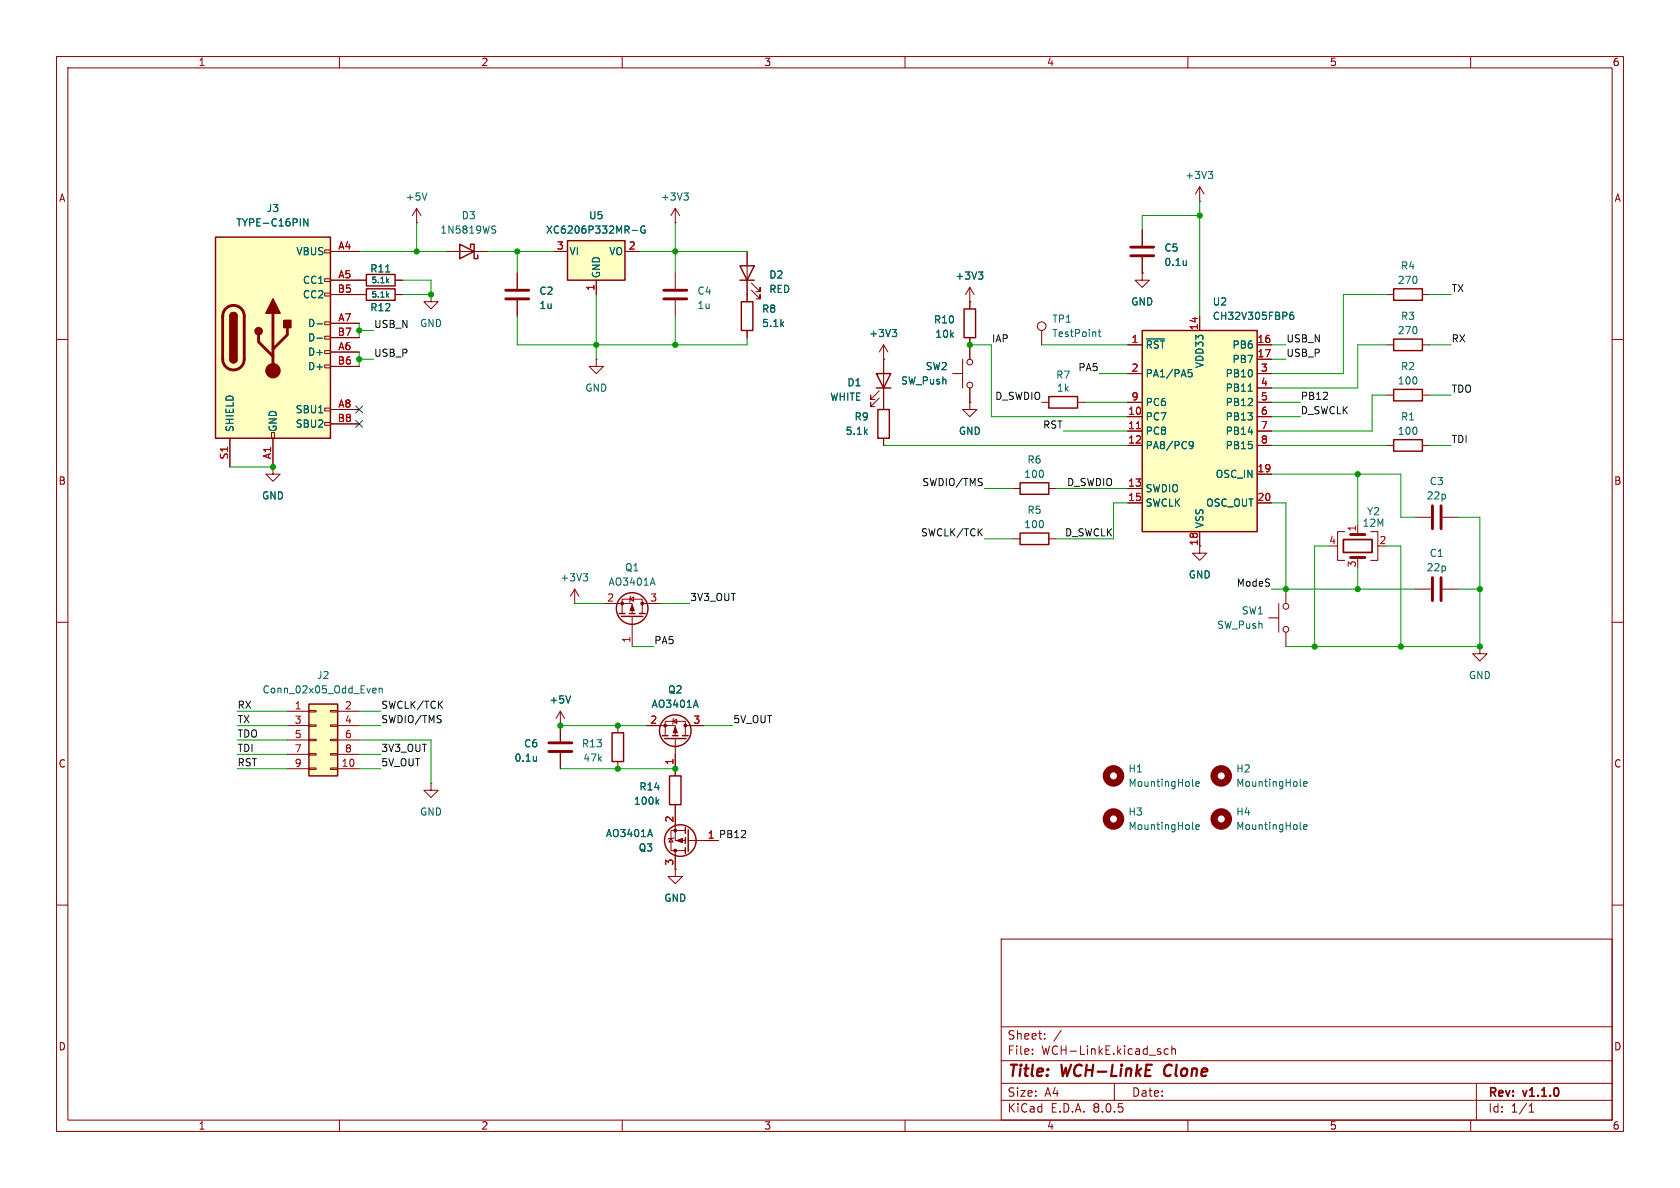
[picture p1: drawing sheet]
<svg xmlns="http://www.w3.org/2000/svg" width="297mm" height="210mm" viewBox="0 0 297 210" stroke-linecap="round" stroke-linejoin="round" font-family="sans-serif">
<g fill="none" stroke="#840000" stroke-width=".18">
<path d="M10 10h277v190h-277zM12 12h273v186h-273zM60 10v2M110 10v2M160 10v2M210 10v2M260 10v2M10 60h2M63.5 52.1h1.3M63.5 49.5h1.3M69.8 52.1h1.3M69.8 49.5h1.3"/>
<path d="M171.4 53.3h.1M171.4 50.8v3.8M171.4 59.7v3.8M171.4 50.8l-.7 1.3M171.4 50.8l.8 1.3M285 60h2M168.4 66h1.8M170.2 63.5v5.1M171.4 68.6v2.5M48.3 82.6v1.2h1.2l-1.2 1.3-1.3-1.3h1.3M48.3 82.6h.1M10 110h2"/>
<path d="M285 110h2M10 160h2M285 160h2M177 166h108v32h-108zM60 198v2M110 198v2M160 198v2M177 194.5h108M177 191.5h108M177 187.5h108M177 181.5h108M182.5 186.3v.1"/>
<path d="M182.5 185.5v.1M184.7 183.6v.1M184.7 182.8v.1M187.6 182.1l-1.3 2M197 191.5v3M206.5 185.5l-.4-.1-.3 .3v.4l.2 .2h.5M207.2 185.5l.2-.1 .3 .1 .1 .9M207.2 184.9v1.5M210 198v2M260 198v2M261 191.5v6.5M270.3 196.6h.9"/>
<path d="M270.3 195.5l.4-.4v1.5"/>
<circle cx="171.5" cy="68.1" r=".51"/>
<circle cx="171.5" cy="64" r=".51"/>
</g>
<path d="M206.1 188.5a1.27 1.27 0 0 0 0 1.6" fill="none" stroke="#840000" stroke-width=".4"/>
<path d="M68.2 48.1h.7M68.4 52.1l.3 .4M68.4 49.6l.3 .4M68.7 51.9l-.3 .3M68.7 49.3l-.3 .4M173 48.1h.7l-.4 .5M173.5 48.6l.2 .2v.3l-.2 .2" fill="none" stroke="#006464" stroke-width=".18"/>
<path d="M64.8 51.1h5v2h-5zM64.8 48.5h5v2h-5zM170.4 54.6h2.1v5.1h-2.1z" fill="none" stroke="#840000" stroke-width=".25"/>
<path d="M54.6 124.5h5.1v12.7h-5.1z" fill="#ffffc2"/>
<g fill="none" stroke="#840000" stroke-width=".18">
<path d="M50.8 125.7h3.8M50.8 135.9h3.8M50.8 128.3h3.8M50.8 130.8h3.8M50.8 133.4h3.8M54.6 135.8h1.3v.2h-1.3zM54.6 133.2h1.3v.3h-1.3zM54.6 130.7h1.3v.2h-1.3zM54.6 128.1h1.3v.3h-1.3zM54.6 125.6h1.3v.3h-1.3zM58.4 135.8h1.3v.2h-1.3zM58.4 133.2h1.3v.3h-1.3z"/>
<path d="M58.4 130.7h1.3v.2h-1.3zM58.4 128.1h1.3v.3h-1.3zM58.4 125.6h1.3v.3h-1.3zM59.7 125.7h3.8M59.7 135.9h3.8M59.7 128.3h3.8M59.7 130.8h3.8M59.7 133.4h3.8"/>
</g>
<path d="M54.6 124.5h5.1v12.7h-5.1z" fill="none" stroke="#840000" stroke-width=".25"/>
<path d="M66.1 121.7h.3l.1 .3-.6 .1M66.4 122.4l-.3 .1M67 121.8l.2-.1h.3l.1 .8M67 121.7v.8" fill="none" stroke="#006464" stroke-width=".18"/>
<path d="M38.1 41.9h20.3v35.6h-20.3z" fill="#ffffc2"/>
<g fill="none" stroke="#840000" stroke-width=".18">
<path d="M57.4 59.4h1v.5h-1zM57.4 56.9h1v.5h-1zM57.4 51.8h1v.5h-1zM57.4 49.3h1v.5h-1zM57.4 44.2h1v.5h-1zM58.4 44.5h5.1M58.4 49.5h5.1M58.4 57.2h5.1M58.4 52.1h5.1M58.4 59.7h5.1M184.1 58.4v2.6M245.1 52.1h1.3"/>
<path d="M251.5 52.1h1.2M40.6 77.5v5.1M48 76.5h.5v1h-.5zM48.3 77.5v5.1M57.4 74.7h1v.5h-1zM57.4 72.1h1v.5h-1zM57.4 64.5h1v.5h-1zM57.4 62h1v.5h-1zM58.4 62.2h5.1M58.4 72.4h5.1M58.4 64.8h5.1M58.4 74.9h5.1"/>
<path d="M184.1 71.1h1.3M190.5 71.1h1.3M245.1 69.9h1.3M245.1 78.7h1.3M251.5 69.9h1.2M251.5 78.7h1.2M179.1 86.4h1.2M185.4 86.4h1.3M224.3 109.2h1.8M226.1 106.7v5.1M227.3 104.1v2.6M227.3 111.8v2.5"/>
<path d="M99.1 128.3h.1M99.1 125.7l-.8 1.3M99.1 125.7v2.6M99.1 125.7l.7 1.3"/>
<circle cx="184.1" cy="57.7" r=".76"/>
<circle cx="227.3" cy="107.2" r=".51"/>
<circle cx="227.3" cy="111.3" r=".51"/>
</g>
<path d="M38.1 41.9h20.3v35.6h-20.3zM40.6 55.9a.64 .64 0 0 1 .7-.7 .64 .64 0 0 1 .6 .7M246.4 51.1h5.1v2h-5.1zM40.6 63.5a.64 .64 0 0 0 .7 .6 .64 .64 0 0 0 .6-.6M185.4 70.1h5.1v2h-5.1zM246.4 68.8h5.1v2.1h-5.1zM246.4 77.7h5.1v2.1h-5.1zM180.3 85.3h5.1v2.1h-5.1z" fill="none" stroke="#840000" stroke-width=".25"/>
<path d="M39.9 54.5a1.9 1.9 0 0 1 2.1-.4 1.9 1.9 0 0 1 1.2 1.8v7.6a1.91 1.91 0 0 1-1.9 1.9 1.91 1.91 0 0 1-1.9-1.9v-7.8l.1-.6zM45.7 59.2v1.3l2.6 2.5M48.3 55.4v10.1M50.8 57.9v1.3l-2.5 2.5" fill="none" stroke="#840000" stroke-width=".51"/>
<g fill="#840000" stroke="#840000" stroke-width=".25">
<path d="M40.6 63.5h1.3a.64 .64 0 0 1-.6 .6 .64 .64 0 0 1-.7-.6z"/>
<path d="M40.6 55.9h1.3v7.6h-1.3z"/>
<path d="M40.8 55.4a.64 .64 0 0 1 .7-.1 .64 .64 0 0 1 .4 .6h-1.3z"/>
<path d="M48.3 52.8l1.2 2.6h-2.5z"/>
<path d="M50.2 56.6h1.2v1.3h-1.2z"/>
<circle cx="45.7" cy="58.5" r=".63"/>
</g>
<circle cx="48.3" cy="65.5" r="1.27" fill="#840000" stroke="#840000" stroke-width=".18"/>
<path d="M54.4 38.7v1.2l-.7-1.2v1.2M56 57.2h1M56 59.8h1M194.1 58.7h.5M194.3 58.2v1.1l.3 .2M100.9 123l-.4 1.3M229.9 138.8l.1 .2M230.5 138.6l.6-.1-.1-.3h-.4l-.1 .1v.6h.5M210.8 146.4l.2 .2M211.4 146.2l.6-.1v-.3h-.4l-.2 .2 .1 .6h.5M229.9 146.4l.1 .2M230.5 146.2l.6-.1-.1-.3h-.4l-.1 .2v.6h.5" fill="none" stroke="#006464" stroke-width=".18"/>
<g fill="none" stroke="#840000" stroke-width="1.3">
<circle cx="215.9" cy="137.2" r="1.27"/>
<circle cx="196.8" cy="144.8" r="1.27"/>
<circle cx="215.9" cy="144.8" r="1.27"/>
</g>
<path d="M201.9 58.4h20.3v35.6h-20.3z" fill="#ffffc2"/>
<g fill="none" stroke="#840000" stroke-width=".25">
<path d="M201.9 58.4h20.3v35.6h-20.3zM154.9 66h2.6l-1.3 2.6zM154.9 68.6h2.6M155.2 72.4h2v5.1h-2zM180.3 94.2h5.1v2.1h-5.1zM117.1 130h1M117.5 130.6h3.8M118.9 130h1M120.6 130h1.1"/>
<circle cx="119.4" cy="129.2" r="2.79"/>
</g>
<g fill="none" stroke="#840000" stroke-width=".18">
<path d="M73.7 39.4h.1M73.7 36.8l-.8 1.3M73.7 36.8v2.6M73.7 36.8l.7 1.3M91.4 48.3v2.8M91.4 53.1v2.8M212.1 55.9v2.5M155.4 70.4l-1.5 1.5v-.8v.8h.8M155.4 69.1l-1.5 1.5v-.7v.7h.8M156.2 63.5h.1M156.2 61v11.4M156.2 77.5v1.2"/>
<path d="M156.2 61l-.8 1.2M156.2 61l.8 1.2M171.4 71.1v1.3h1.3l-1.3 1.3-1.2-1.3h1.2M171.4 71.1h.1M199.4 61h2.5M199.4 73.7h2.5M199.4 76.2h2.5M199.4 78.7h2.5M199.4 66h2.5M199.4 71.1h2.5M222.2 61h2.6M222.2 73.7h2.6"/>
<path d="M222.2 76.2h2.6M222.2 78.7h2.6M222.2 63.5h2.6M222.2 66h2.6M222.2 68.6h2.6M222.2 71.1h2.6M179.1 95.3h1.2M185.4 95.3h1.3M199.4 86.4h2.5M199.4 88.9h2.5M212.1 94v2.5M222.2 88.9h2.6"/>
<path d="M222.2 83.8h2.6M250.2 91.4h2.8M255 91.4h2.8M261.6 114.3v1.3h1.3l-1.3 1.2-1.3-1.2h1.3M261.6 114.3h.1M114.3 128.3h5.1v1.7M117.6 130v-2.5h3.6v2.5M119 127.5l.6-.4v.8zM119.1 127l-.1 .1v.8l-.1 .1M119.4 130.6v5.3M121.2 128.3h3.3"/>
</g>
<path d="M75.5 34.1l-.4 1.3M157.7 58.2h.8l-.4 .5M158.3 58.7l.2 .3v.3l-.2 .2M202.7 59.9h3.2M228.6 55.2l-.4 .1a.85 .85 0 0 0 0 1.2l.5-.2v-.4l-.2-.2h-.4l-.1 .2M210.1 65.3h.6M210.1 65.9l.4-.1 .3 .3-.2 .5h-.5M210.2 78.3l.3-.3 .4 .2a.84 .84 0 0 1-.3 1.1h-.3M210.2 78.6l.3 .2h.3l.1-.2M220.7 69.2h.7M123 123.8l.4 1.2" fill="none" stroke="#006464" stroke-width=".18"/>
<path d="M200.9 75.8h.7" fill="none" stroke="#a90000" stroke-width=".18"/>
<g fill="#840000" stroke="#840000" stroke-width=".18">
<path d="M119.4 128.5l.4 1h-.8z"/>
<circle cx="117.6" cy="128.3" r=".25"/>
<circle cx="121.2" cy="128.3" r=".25"/>
</g>
<path d="M89.4 52.8h4.1M89.4 51.3h4.1M253.2 89.4v4.1M254.8 89.4v4.1" fill="none" stroke="#840000" stroke-width=".51"/>
<path d="M100.3 42.5h10.2v7h-10.2z" fill="#ffffc2"/>
<g fill="none" stroke="#840000" stroke-width=".25">
<path d="M81.3 43.2l2.5 1.3-2.5 1.2zM83.2 43.8v-.6h.6v2.5h.7v-.6M100.3 42.5h10.2v7h-10.2zM130.8 47h2.5l-1.2 2.5zM130.8 49.5h2.5M131.1 53.3h2v5.1h-2zM246.4 59.9h5.1v2.1h-5.1zM109.5 108.5h1M109.9 109h3.8M111.3 108.5h1M113 108.5h1M108.2 129.5h2v5.1h-2z"/>
<path d="M118.4 137.2h2v5h-2zM121.2 146.3v1M121.2 148.1v1M121.2 149.9v1M121.7 146.7v3.8"/>
<circle cx="111.8" cy="107.6" r="2.79"/>
<circle cx="120.3" cy="148.6" r="2.79"/>
</g>
<g fill="none" stroke="#840000" stroke-width=".18">
<path d="M119.4 39.4h.1M119.4 36.8l-.8 1.3M119.4 36.8v2.6M119.4 36.8l.7 1.3M212.1 35.6h.1M212.1 33l-.8 1.3M212.1 33v2.6M212.1 33l.8 1.3M58.4 44.5h5.1M58.4 49.5h6.4M58.4 57.2h5.1M58.4 52.1h6.4"/>
<path d="M58.4 59.7h5.1M69.8 49.5h1.3M69.8 52.1h1.3M76.2 52.1v1.2h1.3l-1.3 1.3-1.3-1.3h1.3M76.2 52.1h.1M78.7 44.5h7.7M91.4 48.3v2.8M91.4 53.1v2.8M97.8 44.5h2.5M105.4 49.5v2.6M110.5 44.5h2.5M119.4 48.3v2.8"/>
<path d="M119.4 53.1v2.8M132.1 44.5v8.8M132.1 58.4v1.3M132.8 51.3l1.6 1.5v-.7v.7h-.8M132.8 50l1.6 1.6v-.8v.8h-.8M171.4 53.3h.1M171.4 53.3v1.3M171.4 59.7v3.8M201.9 48.3v1.2h1.3l-1.3 1.3-1.2-1.3h1.2M201.9 48.3h.1M201.9 40.6v2.8M201.9 45.5v2.8"/>
<path d="M212.1 55.9v2.5M40.6 77.5v5.1M48.3 77.5v5.1M58.4 62.2h5.1M58.4 72.4h5.1M58.4 64.8h5.1M58.4 74.9h5.1M105.4 63.5v1.3h1.3l-1.3 1.2-1.3-1.2h1.3M105.4 63.5h.1M156.2 63.5h.1M156.2 63.5v2.5M156.2 68.6v3.8"/>
<path d="M156.2 77.5v1.2M171.4 71.1h.1M171.4 68.6v2.5M199.4 61h2.5M199.4 73.7h2.5M199.4 76.2h2.5M199.4 78.7h2.5M199.4 66h2.5M199.4 71.1h2.5M222.2 61h2.6M222.2 73.7h2.6M222.2 76.2h2.6"/>
<path d="M222.2 78.7h2.6M222.2 63.5h2.6M222.2 66h2.6M222.2 68.6h2.6M222.2 71.1h2.6M245.1 61h1.3M251.5 61h1.2M48.3 82.6h.1M199.4 86.4h2.5M199.4 88.9h2.5M212.1 94v3.8h1.3l-1.3 1.3-1.3-1.3h1.3M222.2 88.9h2.6"/>
<path d="M222.2 83.8h2.6M236.2 96.5h.3M237.7 94h-1.2v5.1h1.2M240 92.7v1.3M240 98.6v.5M242.3 94h1.3v5.1h-1.3M101.6 106.7h.1M101.6 104.1l.8 1.3M101.6 104.1v2.6M101.6 104.1l-.8 1.3M106.7 106.7h5.1v1.8M110 108.5v-2.6h3.5v2.6"/>
<path d="M111.4 105.9l.6-.4v.8zM111.5 105.4l-.1 .1v.8l-.1 .1M111.8 109v5.3M113.5 106.7h3.3M250.2 104.1h2.8M255 104.1h2.8M76.2 138.4v1.3h1.3l-1.3 1.3-1.3-1.3h1.3M76.2 138.4h.1M99.1 128.3h.1M99.1 128.3v2.8M99.1 133.1v2.8M109.2 128.3v1.2"/>
<path d="M109.2 134.6v1.3M114.3 128.3h2.5M119.4 133.4v3.8M121.9 128.3h2.6M118.6 148.2l.4 .6h-.8zM119.1 148.1l-.1 .1h-.8l-.1 .1M119.4 142.2v6.4h1.8M119.4 153.7v1.2h1.2l-1.2 1.3-1.3-1.3h1.3M119.4 153.7h.1M119.4 150.4v3.3M121.2 146.8h-2.6v3.6h2.6M121.7 148.6h5.3"/>
</g>
<g fill="none" stroke="#006464" stroke-width=".18">
<path d="M54.4 38.7v1.2l-.7-1.2v1.2M87.2 39.9l.4 .1M120.9 34.1h.8l-.4 .5M121.4 34.6l.3 .2v.3l-.3 .3M213.6 30.3h.8l-.4 .5M214.1 30.8l.3 .2v.3l-.3 .3M56 57.2h1M56 59.8h1M68.2 48.1h.7M68.4 49.6l.3 .4M68.4 52.1l.3 .4M68.7 49.3l-.3 .4"/>
<path d="M68.7 51.9l-.3 .3M87.2 40.6l.3 .1 .1 .3-.2 .2h-.3M111.8 40.7h.9M114 40a.59 .59 0 0 0-.7 .6 .59 .59 0 0 0 .7 .6l.1-.5h-.3M157.7 58.2h.8l-.4 .5M158.3 58.7l.2 .3v.3l-.2 .2M173 48.1h.7l-.4 .5M173.5 48.6l.2 .2v.3l-.2 .2M202.7 59.9h3.2M209.7 46.1v.8M209.7 46.8v.1M228.6 55.2l-.4 .1a.85 .85 0 0 0 0 1.2l.5-.2v-.4l-.2-.2h-.4l-.1 .2"/>
<path d="M210.1 65.3h.6M210.1 65.9l.4-.1 .3 .3-.2 .5h-.5M210.2 78.3l.3-.3 .4 .2a.84 .84 0 0 1-.3 1.1h-.3M210.2 78.6l.3 .2h.3l.1-.2M220.7 69.2h.7M103.1 101.4h.8l-.4 .5M103.7 101.9l.2 .2v.3l-.2 .3M115.4 102.2l.4 1.2M94.8 133.7v.9M94.8 134.4v.1M100.9 123l-.4 1.3M123 123.8l.4 1.2"/>
<path d="M210.8 138.8l.2 .2M211.4 138.6l.6-.1v-.3h-.4l-.2 .1 .1 .6h.5M114.9 146.6l.4 1.3M116.1 141.7l.4 .5M116.5 141.3l-.5 .5"/>
</g>
<g fill="#840000" stroke="#840000" stroke-width=".18">
<path d="M111.8 106.9l.3 1.1h-.7z"/>
<path d="M119.6 148.6l1-.4v.8z"/>
<circle cx="110" cy="106.7" r=".25"/>
<circle cx="113.5" cy="106.7" r=".25"/>
<circle cx="119.4" cy="146.8" r=".25"/>
<circle cx="119.4" cy="150.4" r=".25"/>
</g>
<path d="M117.3 52.8h4.1M117.3 51.3h4.1M199.9 45.2h4.1M199.9 43.7h4.1M238.8 94.5h2.5M238.8 98.6h2.5M253.2 102.1v4.1M254.8 102.1v4.1M97 132.8h4.1M97 131.3h4.1" fill="none" stroke="#840000" stroke-width=".51"/>
<circle cx="196.8" cy="137.2" r="1.27" fill="none" stroke="#840000" stroke-width="1.3"/>
<path d="M237.5 95.4h5.1v2.3h-5.1z" fill="none" stroke="#840000" stroke-width=".3"/>
<g fill="none" stroke="#009600" stroke-width=".18">
<path d="M73.7 39.4v5.1M119.4 39.4v8.9M212.1 38.1h-10.2v2.5M212.1 35.6v20.3M63.5 44.5h15.2M63.5 57.2v2.5M63.5 58.4h2.5M71.1 49.5h5.1v2.6h-5.1M86.4 44.5h11.4M91.4 55.9v5.1h40.7v-1.3M91.4 44.5v3.8M105.4 52.1v11.4"/>
<path d="M113 44.5h19.1M119.4 55.9v5.1M245.1 52.1h-7.6v13.9h-12.7M252.7 52.1h3.8M63.5 63.5h2.5M63.5 62.2v2.6M156.2 78.7h43.2M171.4 61h3.9v12.7h24.1M184.1 61h15.3M188 76.2h11.4M191.8 71.1h7.6M194.3 66h5.1"/>
<path d="M224.8 61h2.5M224.8 71.1h5.1M224.8 73.7h5.1M224.8 78.7h20.3M224.8 63.5h2.5M245.1 61h-5.1v7.6h-15.2M245.1 69.9h-2.5v6.3h-17.8M252.7 61h3.8M252.7 78.7h3.8M252.7 69.9h3.8M40.6 82.6h7.7M174 95.3h5.1"/>
<path d="M174 86.4h5.1M186.7 86.4h12.7M199.4 88.9h-2.6v6.4h-10.1M224.8 88.9h2.5v15.2M224.8 83.8h22.8v7.6h2.6M234.9 96.5h-2.5v17.8M240 83.8v8.9M245.1 96.5h2.5v17.8M257.8 91.4h3.8v22.9h-34.3M101.6 106.7h5.1M111.8 114.3h3.8M116.8 106.7h5.1"/>
<path d="M224.8 104.1h25.4M240 100.3v3.8M257.8 104.1h3.8M41.9 128.3h8.9M41.9 135.9h8.9M41.9 130.8h8.9M41.9 125.7h8.9M41.9 133.4h8.9M63.5 128.3h3.8M63.5 135.9h3.8M63.5 130.8h12.7v7.6M63.5 125.7h3.8"/>
<path d="M63.5 133.4h3.8M99.1 128.3h15.2M99.1 135.9h20.3M124.5 128.3h5"/>
</g>
<path d="M62.9 71.8l1.2 1.2M62.9 74.3l1.2 1.2M64.1 71.8l-1.2 1.2M64.1 74.3l-1.2 1.2" fill="none" stroke="#000084" stroke-width=".18"/>
<path d="M200.9 75.8h.7" fill="none" stroke="#a90000" stroke-width=".18"/>
<g fill="#009600" stroke="#009600" stroke-width=".18">
<circle cx="171.4" cy="61" r=".46"/>
<circle cx="91.4" cy="44.5" r=".46"/>
<circle cx="119.4" cy="44.5" r=".46"/>
<circle cx="105.4" cy="61" r=".46"/>
<circle cx="119.4" cy="61" r=".46"/>
<circle cx="109.2" cy="135.9" r=".46"/>
<circle cx="119.4" cy="135.9" r=".46"/>
<circle cx="109.2" cy="128.3" r=".46"/>
<circle cx="99.1" cy="128.3" r=".46"/>
<circle cx="240" cy="83.8" r=".46"/>
<circle cx="212.1" cy="38.1" r=".46"/>
<circle cx="240" cy="104.1" r=".46"/>
<circle cx="232.4" cy="114.3" r=".46"/>
<circle cx="227.3" cy="104.1" r=".46"/>
<circle cx="261.6" cy="114.3" r=".46"/>
<circle cx="261.6" cy="104.1" r=".46"/>
<circle cx="247.6" cy="114.3" r=".46"/>
<circle cx="63.5" cy="58.4" r=".46"/>
<circle cx="63.5" cy="63.5" r=".46"/>
<circle cx="48.3" cy="82.6" r=".46"/>
<circle cx="73.7" cy="44.5" r=".46"/>
<circle cx="76.2" cy="52.1" r=".46"/>
</g>
<g font-size="2.8" fill="#840000">
<text x="178" y="190.9">Title:</text>
<text x="187.7" y="190.9">WCH-LinkE</text>
<text x="206.6" y="190.9">Clone</text>
</g>
<g font-size="2.1" fill="#840000">
<text x="178" y="184">Sheet:</text>
<text x="178" y="186.7">File:</text>
<text x="184.1" y="186.7">WCH-LinkE.kicad_sch</text>
<text x="178" y="196.9">KiCad</text>
<text x="178" y="194.1">Size:</text>
<text x="184.7" y="194.1">A4</text>
<text x="185.7" y="196.9">E.D.A.</text>
<text x="193.3" y="196.9">8.0.5</text>
<text x="200" y="194.1">Date:</text>
<text x="263" y="194.3">Rev:</text>
<text x="263" y="196.9">Id:</text>
<text x="267.1" y="196.9">1/1</text>
<text x="269.4" y="194.3">v1.1.0</text>
</g>
<g font-size="1.8" fill="#840000">
<text x="35" y="11.9">1</text>
<text x="85" y="11.9">2</text>
<text x="135" y="11.9">3</text>
<text x="185" y="11.9">4</text>
<text x="235" y="11.9">5</text>
<text x="285" y="11.9">6</text>
<text x="10.3" y="35.9">A</text>
<text x="285.3" y="35.9">A</text>
<text x="10.3" y="85.9">B</text>
<text x="285.3" y="85.9">B</text>
<text x="211.8" y="96.6" transform="rotate(-90 211.8 96.6)">18</text>
<text x="10.3" y="135.9">C</text>
<text x="285.3" y="135.9">C</text>
<text x="10.3" y="185.9">D</text>
<text x="285.3" y="185.9">D</text>
<text x="35" y="199.9">1</text>
<text x="85" y="199.9">2</text>
<text x="135" y="199.9">3</text>
<text x="185" y="199.9">4</text>
<text x="235" y="199.9">5</text>
<text x="285" y="199.9">6</text>
</g>
<g font-size="1.8" fill="#006464">
<text x="71.6" y="35.7">+5V</text>
<text x="116.7" y="35.7">+3V3</text>
<text x="209.4" y="31.9">+3V3</text>
<text x="41.7" y="40.2">TYPE-C16PIN</text>
<text x="47.1" y="37.7">J3</text>
<text x="77.7" y="41.5">1N5819WS</text>
<text x="81.5" y="39">D3</text>
<text x="96.4" y="41.5">XC6206P332MR-G</text>
<text x="104" y="39">U5</text>
<text x="52.3" y="45.3">VBUS</text>
<text x="100.6" y="45.3">VI</text>
<text x="107.6" y="45.3">VO</text>
<text x="205.7" y="44.7">C5</text>
<text x="205.7" y="47.2">0.1u</text>
<text x="247.6" y="47.9">R4</text>
<text x="53.5" y="50.4">CC1</text>
<text x="53.5" y="52.9">CC2</text>
<text x="65.4" y="48.4">R11</text>
<text x="95.3" y="52.3">C2</text>
<text x="106.3" y="49.3" transform="rotate(-90 106.3 49.3)">GND</text>
<text x="123.2" y="52.3">C4</text>
<text x="135.9" y="49.4">D2</text>
<text x="135.9" y="52">RED</text>
<text x="168.8" y="49.6">+3V3</text>
<text x="247" y="50.4">270</text>
<text x="54.4" y="58">D-</text>
<text x="65.4" y="55.2">R12</text>
<text x="74.2" y="58">GND</text>
<text x="95.3" y="54.8">1u</text>
<text x="123.2" y="54.8">1u</text>
<text x="134.6" y="55.5">R8</text>
<text x="134.6" y="58">5.1k</text>
<text x="153.6" y="59.8">+3V3</text>
<text x="165" y="57.4">R10</text>
<text x="165.3" y="59.9">10k</text>
<text x="185.9" y="57.3">TP1</text>
<text x="185.9" y="59.8">TestPoint</text>
<text x="199.9" y="54.2">GND</text>
<text x="214.3" y="54.2">U2</text>
<text x="214.3" y="56.7">CH32V305FBP6</text>
<text x="247" y="59.3">270</text>
<text x="247.6" y="56.7">R3</text>
<text x="54.4" y="63.1">D+</text>
<text x="54.4" y="65.6">D+</text>
<text x="54.4" y="60.6">D-</text>
<text x="163.6" y="65.6">SW2</text>
<text x="202.4" y="61.8">~{RST}</text>
<text x="213" y="65.2" transform="rotate(-90 213 65.2)">VDD33</text>
<text x="217.8" y="61.8">PB6</text>
<text x="217.8" y="64.4">PB7</text>
<text x="247.6" y="65.6">R2</text>
<text x="103.4" y="69.4">GND</text>
<text x="146.7" y="71">WHITE</text>
<text x="149.7" y="68.5">D1</text>
<text x="159.2" y="68.2">SW_Push</text>
<text x="186.6" y="67.2">R7</text>
<text x="186.7" y="69.4">1k</text>
<text x="202.4" y="66.9">PA1/PA5</text>
<text x="202.4" y="72">PC6</text>
<text x="216.6" y="66.9">PB10</text>
<text x="216.6" y="69.4">PB11</text>
<text x="216.6" y="72">PB12</text>
<text x="247" y="68.2">100</text>
<text x="41.5" y="76.5" transform="rotate(-90 41.5 76.5)">SHIELD</text>
<text x="49.1" y="76.5" transform="rotate(-90 49.1 76.5)">GND</text>
<text x="52.2" y="73.3">SBU1</text>
<text x="52.2" y="75.8">SBU2</text>
<text x="149.4" y="77.1">5.1k</text>
<text x="151" y="74.5">R9</text>
<text x="169.4" y="77.1">GND</text>
<text x="202.4" y="74.5">PC7</text>
<text x="202.4" y="77.1">PC8</text>
<text x="216.6" y="74.5">PB13</text>
<text x="216.6" y="77.1">PB14</text>
<text x="247" y="77.1">100</text>
<text x="247.6" y="74.5">R1</text>
<text x="181.5" y="82.1">R6</text>
<text x="202.4" y="79.6">PA8/PC9</text>
<text x="216.6" y="79.6">PB15</text>
<text x="46.2" y="88.5">GND</text>
<text x="181" y="84.7">100</text>
<text x="202.4" y="87.2">SWDIO</text>
<text x="202.4" y="89.8">SWCLK</text>
<text x="213.1" y="89.8">OSC_OUT</text>
<text x="214.8" y="84.7">OSC_IN</text>
<text x="252.1" y="88.5">22p</text>
<text x="252.7" y="86">C3</text>
<text x="181" y="93.6">100</text>
<text x="181.5" y="91">R5</text>
<text x="213" y="93.5" transform="rotate(-90 213 93.5)">VSS</text>
<text x="240.8" y="93.3">12M</text>
<text x="241.6" y="91.3">Y2</text>
<text x="110.4" y="101.2">Q1</text>
<text x="252.1" y="101.2">22p</text>
<text x="252.7" y="98.7">C1</text>
<text x="99" y="103">+3V3</text>
<text x="107.5" y="103.7">AO3401A</text>
<text x="210.1" y="102.5">GND</text>
<text x="215.1" y="111.4">SW_Push</text>
<text x="219.4" y="108.8">SW1</text>
<text x="46.3" y="122.8">Conn_02x05_Odd_Even</text>
<text x="56" y="120.2">J2</text>
<text x="97" y="124.6">+5V</text>
<text x="115.1" y="125.3">AO3401A</text>
<text x="118" y="122.8">Q2</text>
<text x="259.6" y="120.2">GND</text>
<text x="90.9" y="134.8">0.1u</text>
<text x="92.6" y="132.3">C6</text>
<text x="102.8" y="132.3">R13</text>
<text x="103" y="134.8">47k</text>
<text x="199.4" y="136.8">H1</text>
<text x="218.4" y="136.8">H2</text>
<text x="112" y="142.5">100k</text>
<text x="112.9" y="139.9">R14</text>
<text x="199.4" y="139.3">MountingHole</text>
<text x="218.4" y="139.3">MountingHole</text>
<text x="74.2" y="144.4">GND</text>
<text x="107" y="148.2">AO3401A</text>
<text x="199.4" y="144.4">H3</text>
<text x="199.4" y="146.9">MountingHole</text>
<text x="218.4" y="144.4">H4</text>
<text x="218.4" y="146.9">MountingHole</text>
<text x="112.8" y="150.7">Q3</text>
<text x="117.3" y="159.6">GND</text>
</g>
<g font-size="1.8" fill="#a90000">
<text x="59.7" y="44.2">A4</text>
<text x="98.4" y="44.2">3</text>
<text x="111.1" y="44.2">2</text>
<text x="59.6" y="51.8">B5</text>
<text x="59.7" y="49.3">A5</text>
<text x="105.2" y="51.5" transform="rotate(-90 105.2 51.5)">1</text>
<text x="59.6" y="59.4">B7</text>
<text x="59.7" y="56.9">A7</text>
<text x="211.8" y="58.5" transform="rotate(-90 211.8 58.5)">14</text>
<text x="59.6" y="64.5">B6</text>
<text x="59.7" y="62">A6</text>
<text x="200" y="60.7">1</text>
<text x="200" y="65.8">2</text>
<text x="222.2" y="60.7">16</text>
<text x="222.2" y="63.2">17</text>
<text x="222.8" y="65.8">3</text>
<text x="200" y="70.9">9</text>
<text x="222.8" y="68.3">4</text>
<text x="222.8" y="70.9">5</text>
<text x="59.6" y="74.7">B8</text>
<text x="59.7" y="72.1">A8</text>
<text x="199.3" y="73.4">10</text>
<text x="199.3" y="75.9">11</text>
<text x="222.8" y="73.4">6</text>
<text x="222.8" y="75.9">7</text>
<text x="40.4" y="81.3" transform="rotate(-90 40.4 81.3)">S1</text>
<text x="48" y="81.3" transform="rotate(-90 48 81.3)">A1</text>
<text x="199.3" y="78.5">12</text>
<text x="222.2" y="83.6">19</text>
<text x="222.8" y="78.5">8</text>
<text x="199.3" y="86.1">13</text>
<text x="199.3" y="88.6">15</text>
<text x="222.2" y="88.6">20</text>
<text x="239.8" y="94.1" transform="rotate(-90 239.8 94.1)">1</text>
<text x="234.9" y="96.3">4</text>
<text x="239.8" y="100.4" transform="rotate(-90 239.8 100.4)">3</text>
<text x="243.8" y="96.3">2</text>
<text x="107.2" y="106.4">2</text>
<text x="114.9" y="106.4">3</text>
<text x="111.5" y="113.7" transform="rotate(-90 111.5 113.7)">1</text>
<text x="52" y="125.5">1</text>
<text x="60.9" y="125.5">2</text>
<text x="52" y="128">3</text>
<text x="52" y="130.6">5</text>
<text x="60.9" y="128">4</text>
<text x="60.9" y="130.6">6</text>
<text x="114.9" y="128">2</text>
<text x="122.5" y="128">3</text>
<text x="52" y="133.1">7</text>
<text x="52" y="135.6">9</text>
<text x="60.3" y="135.6">10</text>
<text x="60.9" y="133.1">8</text>
<text x="119.1" y="135.3" transform="rotate(-90 119.1 135.3)">1</text>
<text x="119.1" y="145.5" transform="rotate(-90 119.1 145.5)">2</text>
<text x="125" y="148.3">1</text>
<text x="119.1" y="153.1" transform="rotate(-90 119.1 153.1)">3</text>
</g>
<g font-size="1.8" fill="#0f0f0f">
<text x="256.5" y="51.7">TX</text>
<text x="66" y="58.1">USB_N</text>
<text x="66" y="63.2">USB_P</text>
<text x="175.3" y="60.6">IAP</text>
<text x="190.5" y="65.7">PA5</text>
<text x="227.3" y="63.2">USB_P</text>
<text x="227.3" y="60.6">USB_N</text>
<text x="256.5" y="60.6">RX</text>
<text x="175.8" y="70.8">D_SWDIO</text>
<text x="229.9" y="70.8">PB12</text>
<text x="256.5" y="69.5">TDO</text>
<text x="184.3" y="75.9">RST</text>
<text x="229.9" y="73.3">D_SWCLK</text>
<text x="256.5" y="78.4">TDI</text>
<text x="163" y="86">SWDIO/TMS</text>
<text x="188.5" y="86">D_SWDIO</text>
<text x="162.7" y="94.9">SWCLK/TCK</text>
<text x="188.2" y="94.9">D_SWCLK</text>
<text x="121.9" y="106.3">3V3_OUT</text>
<text x="218.5" y="103.8">ModeS</text>
<text x="115.6" y="114">PA5</text>
<text x="41.9" y="125.4">RX</text>
<text x="67.3" y="125.4">SWCLK/TCK</text>
<text x="41.9" y="127.9">TX</text>
<text x="41.9" y="130.5">TDO</text>
<text x="67.3" y="127.9">SWDIO/TMS</text>
<text x="129.5" y="127.9">5V_OUT</text>
<text x="41.9" y="133">TDI</text>
<text x="41.9" y="135.5">RST</text>
<text x="67.3" y="133">3V3_OUT</text>
<text x="67.3" y="135.5">5V_OUT</text>
<text x="125" y="148.3">1 PB12</text>
</g>
<g font-size="1.4" fill="#006464">
<text x="65.6" y="52.8">5.1k</text>
<text x="65.6" y="50.3">5.1k</text>
</g>
</svg>
